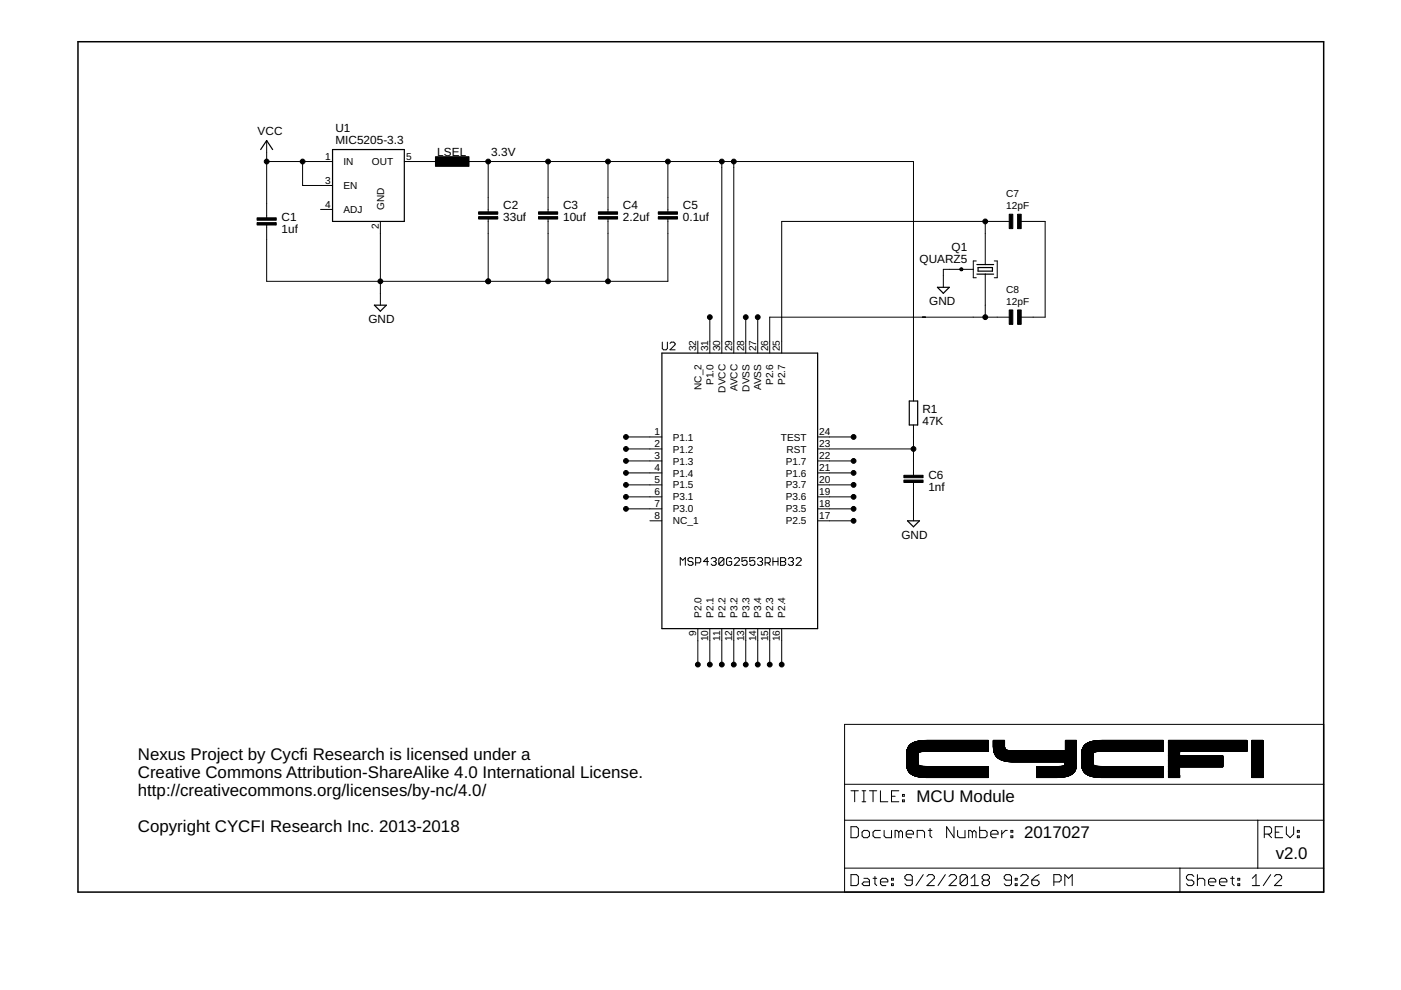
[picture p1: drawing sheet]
<svg xmlns="http://www.w3.org/2000/svg" width="297mm" height="210mm" viewBox="0 0 297 210" stroke-linecap="round" stroke-linejoin="round" font-family="sans-serif">
<g fill="none" stroke="#000" stroke-width=".21">
<path d="M56.5 34.2h14M56.5 29.8v16.4M64.2 34.2v5.1h6.3M85.7 34.2h7.6M98.4 34.2h95.3v50.8M103.5 34.2v10.7M116.2 34.2v10.7M128.9 34.2v10.7M141.6 34.2v10.7M153 34.2v40.7M155.6 34.2v40.7M68 44.4h2.5"/>
<path d="M80.6 46.9v17.8M103.5 46.4v13.2M116.2 46.4v13.2M128.9 46.4v13.2M141.6 46.4v13.2h-85.1v-11.9M206.4 57.1h-6.4v3.8M207 55.3h-.6v3.6h.6M208.9 46.9v9.2M208.9 58.1v9.1M210.8 55.3h.6v3.6h-.6M214 46.9h-48.3v28M216.5 46.9h5.1v20.3h-5.1"/>
<path d="M140.4 72.5v1.4l.3 .3h.5l.3-.3v-1.4M142 72.8l.3-.3h.6l.2 .3v.3l-1.1 1.1h1.1M148 72.3v2.6M150.5 67.2v7.7M158.1 67.2v7.7M160.7 67.2v7.7M214 67.2h-50.8v7.7M132.7 92.6h7.6M132.7 95.2h7.6M132.7 97.7h7.6M173.4 92.6h7.6M173.4 95.2h20.3"/>
<path d="M173.4 97.7h7.6M193.7 90.1v10.7M132.7 100.3h7.6M132.7 102.8h7.6M132.7 105.3h7.6M132.7 107.9h7.6M137.8 110.4h2.5M144.2 119.9v-1.7l.6 .6 .5-.6v1.7M146.9 118.5l-.2-.3h-.6l-.2 .3v.3l.2 .3h.6l.2 .2v.3l-.2 .3h-.6l-.2-.3M147.5 119.3h.8l.3-.2v-.6l-.3-.3h-.8v1.7M150.2 119.1h-1.1l.8-.9v1.7M150.8 118.5l.2-.3h.6l.2 .3v.3l-.2 .3"/>
<path d="M151.3 119.1h.3M151.6 119.1l.2 .2v.3l-.2 .3h-.6l-.2-.3M153.5 118.5l-.3-.3h-.5l-.3 .3v1.1M153.5 118.5v1.1l-.3 .3h-.5l-.3-.3M153.5 118.5l-1.1 1.1M155.1 118.5l-.2-.3h-.6l-.2 .3v1.1l.2 .3h.6l.2-.3v-.5h-.5M155.7 118.5l.3-.3h.5l.3 .3v.3l-1.1 1.1h1.1M158.4 118.2h-1.1v.9l.6-.3h.2l.3 .3v.5l-.3 .3h-.5l-.3-.3M160 118.2h-1v.9l.5-.3h.3l.2 .3v.5l-.2 .3h-.6l-.2-.3M160.6 118.5l.3-.3h.5l.3 .3v.3l-.3 .3M161.1 119.1h.3M161.4 119.1l.3 .2v.3l-.3 .3h-.5l-.3-.3"/>
<path d="M162.2 119.3h.8l.3-.2v-.6l-.3-.3h-.8v1.7M162.8 119.3l.5 .6M163.9 119.1h1.1M163.9 118.2v1.7M165 118.2v1.7M165.5 118.2h.8l.3 .3v.3l-.3 .3 .3 .2v.3l-.3 .3h-.8zM165.5 119.1h.8M167.1 118.5l.3-.3h.6l.2 .3v.3l-.2 .3M167.7 119.1h.3M168 119.1l.2 .2v.3l-.2 .3h-.6l-.3-.3M168.8 118.5l.2-.3h.6l.3 .3v.3l-1.1 1.1h1.1M173.4 100.3h7.6"/>
<path d="M173.4 102.8h7.6M173.4 105.3h7.6M173.4 107.9h7.6M173.4 110.4h7.6M193.7 102.3v8.1M148 133.3v7.6M150.5 133.3v7.6M153 133.3v7.6M155.6 133.3v7.6M158.1 133.3v7.6M160.7 133.3v7.6M163.2 133.3v7.6"/>
<path d="M165.7 133.3v7.6M179.1 153.6h101.5v35.5h-101.5zM192.2 160h2.4M192.2 159.9h2.4M192.2 159.8h2.5M192.3 159.3h17.2M192.3 159.2h17.2M192.3 159.1h17.2M192.3 159h17.2M192.3 158.9h17.2M192.4 158.9h17.1M192.4 158.8h17.1"/>
<path d="M192.4 158.7h17.1M192.4 158.6h17.1M192.5 158.6h17M192.5 158.5h17M192.6 158.4h16.9M192.6 158.3h16.9M192.7 158.2h16.8M192.7 158.1h16.8M192.8 158.1h16.7M192.8 158h16.7M192.9 158h16.6M193 157.9h16.5"/>
<path d="M193.1 157.8h16.4M193.2 157.7h16.3M193.3 157.6h16.2M193.4 157.6h16.1M193.5 157.5h16M193.7 157.4h15.8M193.8 157.4h15.7M194 157.3h15.5M194.1 157.3h15.4M194.3 157.2h15.2M194.4 157.2h15.1M194.7 159.9h-2.5"/>
<path d="M194.7 159.7l-2.5 .1M194.7 159.7h-2.5M194.7 159.6l-2.5 .1M194.7 157.1h14.8M194.8 159.6h-2.6M194.8 159.5l-2.6 .1M194.9 159.5h-2.7M195 157.1h14.5M195.1 159.4h-2.8M195.4 159.4h-3.1M195.6 157h13.9M196.4 157h13.1"/>
<path d="M209.5 159.3h-17.2M210.6 158.4h2.4M210.6 158.3h2.4M210.6 158.2h2.4M210.6 158.1h2.4M210.6 158h2.4M210.6 157.9h2.4M210.6 157.8h2.4M210.6 157.7h2.4M210.6 157.6h2.4M210.6 157.5h2.4M210.6 157.4h2.4"/>
<path d="M210.6 157.3h2.4M210.6 157.2h2.4M210.6 157.1h2.4M210.6 157h2.4M210.6 158.8h2.6M210.6 158.7l2.5 .1M210.6 158.7h2.5M210.6 158.6l2.5 .1M210.6 158.6h2.4M210.6 158.5l2.4 .1M210.6 158.5h2.4M210.7 159h2.7"/>
<path d="M210.7 158.9l2.7 .1M210.7 158.9h2.6M210.7 158.8l2.5 .1M210.7 159.1h3.2M210.7 159l3 .1M210.7 159.2h17.5M210.7 159.3h17.5M210.7 159.4h17.5M210.8 159.5h17.4M210.8 159.4h17.4M210.8 159.6h17.4M210.8 159.7h17.4"/>
<path d="M210.9 159.8h17.3M210.9 159.7h17.3M210.9 159.9h17.3M210.9 160h17.3M211 160h17.2M225.9 159.1h2.3M225.9 159h2.3M225.9 158.9h2.3M225.9 158.8h2.3M225.9 158.7h2.3M225.9 158.6h2.3M225.9 158.5h2.3"/>
<path d="M225.9 158.4h2.3M225.9 158.3h2.3M225.9 158.2h2.3M225.9 158.1h2.3M225.9 158h2.3M225.9 157.9h2.3M225.9 157.8h2.3M225.9 157.7h2.3M225.9 157.6h2.3M225.9 157.5h2.3M225.9 157.4h2.3M225.9 157.3h2.3"/>
<path d="M225.9 157.2h2.3M225.9 157.1h2.3M225.9 157h2.3M229.3 160h2.4M229.3 160h2.5M229.3 159.9h2.5M229.3 159.8h2.5M229.3 159.7h2.5M229.4 159.3h17.2M229.4 159.2h17.2M229.4 159.1h17.2M229.4 159h17.2"/>
<path d="M229.4 158.9h17.2M229.5 158.9h17.1M229.5 158.8h17.1M229.5 158.7h17.1M229.6 158.6h17M229.6 158.5h17M229.7 158.4h16.9M229.7 158.3h16.9M229.8 158.2h16.8M229.8 158.1h16.8M229.9 158.1h16.7M230 158h16.6"/>
<path d="M230 157.9h16.6M230.1 157.9h16.5M230.2 157.8h16.4M230.3 157.8h16.3M230.3 157.7h16.3M230.4 157.6h16.2M230.5 157.6h16.1M230.6 157.5h16M230.7 157.5h15.9M230.8 157.4h15.8M230.9 157.4h15.7M231.1 157.3h15.5"/>
<path d="M231.2 157.3h15.4M231.4 157.2h15.2M231.6 157.2h15M231.8 159.9h-2.5M231.8 159.7h-2.5M231.9 159.6l-2.6 .1M231.9 157.1h14.7M231.9 159.6h-2.6M231.9 159.5l-2.5 .1M232.1 159.5h-2.7M232.1 157.1h14.5M232.2 159.4h-2.8"/>
<path d="M232.5 159.4h-3.1M232.7 157h13.9M233.6 157h13M246.6 159.3h-17.2M247.7 160h2.4M247.7 159.9h2.4M247.7 159.8h2.4M247.7 159.7h2.4M247.7 159.6h2.4M247.7 159.5h2.4M247.7 159.4h2.4M247.7 159.3h16.7"/>
<path d="M247.7 159.2h16.7M247.7 159.1h16.7M247.7 159h16.7M247.7 158.9h16.7M247.7 158.8h16.7M247.7 158.7h16.7M247.7 158.6h16.7M247.7 158.5h16.7M247.7 158.4h16.7M247.7 158.3h16.7M247.7 158.2h16.7M247.7 158.1h16.7"/>
<path d="M247.7 158h16.7M247.7 157.9h16.7M247.7 157.8h16.7M247.7 157.7h16.7M247.7 157.6h16.7M247.7 157.5h16.7M247.7 157.4h16.7M247.7 157.3h16.7M247.7 157.2h16.7M247.7 157.1h16.7M247.7 157h16.7M264.4 159.3h-16.7"/>
<path d="M265.4 160h2.4M265.4 159.9h2.4M265.4 159.8h2.4M265.4 159.7h2.4M265.4 159.6h2.4M265.4 159.5h2.4M265.4 159.4h2.4M265.4 159.3h2.4M265.4 159.2h2.4M265.4 159.1h2.4M265.4 159h2.4M265.4 158.9h2.4"/>
<path d="M265.4 158.8h2.4M265.4 158.7h2.4M265.4 158.6h2.4M265.4 158.5h2.4M265.4 158.4h2.4M265.4 158.3h2.4M265.4 158.2h2.4M265.4 158.1h2.4M265.4 158h2.4M265.4 157.9h2.4M265.4 157.8h2.4M265.4 157.7h2.4"/>
<path d="M265.4 157.6h2.4M265.4 157.5h2.4M265.4 157.4h2.4M265.4 157.3h2.4M265.4 157.2h2.4M265.4 157.1h2.4M265.4 157h2.4M179.1 173.9h101.5M179.1 166.3h101.5M180.4 175.3h1.2l.4 .4v1.5l-.4 .4h-1.2zM180.4 167.7h1.6M181.2 167.7v2.3"/>
<path d="M182.8 176.4l.4-.3h.7l.4 .3v.8l-.4 .4h-.7l-.4-.4zM182.8 167.7h.8M182.8 170h.8M183.2 167.7v2.3M184.3 167.7h1.6M185.1 167.7v2.3M186.7 167.7v2.3h1.5M186.7 176.1h-1.2l-.4 .3v.8l.4 .4h1.2M187.5 176.1v1.1l.3 .4h1.2v-1.5M189 168.8h.8M190.6 167.7h-1.6v2.3h1.6M190.6 176.4l-.4-.3h-.4v1.5"/>
<path d="M190.6 176.4l.4-.3 .3 .3v1.2M190.6 176.4v1.2M191.3 169.6h.4v.4h-.4zM191.3 168.4h.4v.4h-.4zM192.1 176.8h1.6v-.4l-.4-.3h-.8l-.4 .3v.8l.4 .4h.8M192.2 162.3l2.8 .1M192.2 162.3h2.7M192.2 162.2l2.6 .1M192.2 162.2h2.6M192.2 162.1l2.5 .1M192.2 162.1h2.5M192.2 162h2.5"/>
<path d="M192.2 161.9h2.4M192.2 161.8h2.4M192.2 161.7h2.4M192.2 161.6h2.4M192.2 161.5h2.4M192.2 161.4h2.4M192.2 161.3h2.4M192.2 161.2h2.4M192.2 161.1h2.4M192.2 161h2.4M192.2 160.9h2.4M192.2 160.8h2.4"/>
<path d="M192.2 160.7h2.4M192.2 160.6h2.4M192.2 160.5h2.4M192.2 160.4h2.4M192.2 160.3h2.4M192.2 160.2h2.4M192.2 160.1h2.4M192.3 162.5h17.2M192.3 162.5h3.5M192.3 162.4h3.1M192.3 162.7h17.2M192.3 162.6h17.2"/>
<path d="M192.3 162.8h17.2M192.3 162.9h17.2M192.4 163h17.1M192.4 163.1h17.1M192.4 163.2h17.1M192.5 163.2h17M192.5 163.3h17M192.6 163.4h16.9M192.6 163.5h16.9M192.6 163.6h16.9M192.7 163.6h16.8M192.7 163.7h16.8"/>
<path d="M192.8 163.7h16.7M192.8 163.8h16.7M192.9 163.9h16.6M193 163.9h16.5M193 164h16.5M193.1 164h16.4M193.1 164.1h16.4M193.2 164.1h16.3M193.3 164.2h16.2M193.4 164.3h16.1M193.5 164.3h16M193.6 164.4h15.9"/>
<path d="M193.7 164.4h15.8M193.8 164.5h15.7M194 164.5h15.5M194.1 164.6h15.4M194.3 164.6h15.2M194.5 177.6v-1.5h1.1l.4 .3v1.2M194.5 164.7h15M194.6 160.3h-2.4M194.6 160.1h-2.4M194.7 164.7h14.8M195.1 164.8h14.4M195.6 164.8h13.9"/>
<path d="M196.8 176.1h.8M197.2 175.7v1.5l.4 .4M202.3 175.3v2.3l-1.6-2.3v2.3M203 176.1v1.1l.4 .4h1.2v-1.5M206.2 176.4l-.4-.3h-.4v1.5M206.2 176.4v1.2M206.2 176.4l.3-.3 .4 .3v1.2M207.7 175.3v2.3h1.2l.4-.4v-.8l-.4-.3h-1.2M210.1 176.8h1.5v-.4l-.4-.3h-.8l-.3 .3v.8l.3 .4h.8M211 160.1h17.2M211.1 160.2h17.1M211.2 160.3h17"/>
<path d="M211.2 160.4h17M211.3 160.4h16.9M211.3 160.5h16.9M211.4 160.5h16.8M211.4 160.6h16.8M211.5 160.6h16.7M211.6 160.7h16.6M211.7 160.8h16.5M211.8 160.8h16.4M211.9 160.9h16.3M211.9 161h16.3M212.1 161h16.1"/>
<path d="M212.1 161.1h16.1M212.3 161.1h15.9M212.4 161.2h15.8M212.4 176.1v1.5M212.6 161.2h15.6M212.7 161.3h15.5M212.9 161.3h15.3M213.1 161.4h15.1M213.4 161.4h14.8M213.6 176.1h-.4l-.8 .7M213.7 161.5h14.5M214.3 177.2h.4v.4h-.4z"/>
<path d="M214.3 176.1h.4v.3h-.4zM214.4 161.5h13.8M219.8 163.5h8.1M219.8 163.4h8.1M219.8 163.2h8.2M219.8 163h8.3M219.8 162.9h8.3M219.8 162.8h8.3M219.8 162.7h8.4M219.8 162.6h8.4M224.9 164.8l-5.1 .1M225 162.5h3.2"/>
<path d="M225.3 162.4h2.9M225.4 164.8h-5.6M225.6 162.4h2.6M225.6 162.3h2.6M225.7 162.3h2.5M225.7 162.2h2.5M225.8 164.7l-6 .1M225.8 162.1h2.4M225.8 162h2.4M225.8 161.9h2.4M225.8 161.8h2.4M225.8 161.7h2.4"/>
<path d="M225.8 161.6h2.4M225.9 164.7h-6.1M226.2 164.6l-6.4 .1M226.4 164.6h-6.6M226.5 164.5h-6.7M226.7 164.5h-6.9M226.8 164.4h-7M226.9 164.4h-7.1M227 164.3h-7.2M227.1 164.3h-7.3M227.2 164.2h-7.4M227.2 164.1l-7.4 .1"/>
<path d="M227.4 164.1h-7.6M227.4 164l-7.6 .1M227.5 164h-7.7M227.5 163.9l-7.7 .1M227.6 163.9h-7.8M227.6 163.8l-7.8 .1M227.7 163.8h-7.9M227.7 163.7h-7.9M227.8 163.7h-8M227.8 163.6h-8M227.9 163.6h-8.1M227.9 163.4l-8.1 .1"/>
<path d="M228 163.3l-8.2 .1M228 163.3h-8.2M228 163.2l-8.2 .1M228 163.1l-8.2 .1M228.1 163.1h-8.3M228.1 163h-8.3M228.1 162.9h-8.3M228.2 162.7l-8.4 .1M228.2 162.6h-8.4M228.2 162.5h-8.4M229.3 162.2l2.6 .1M229.3 162.2h2.6"/>
<path d="M229.3 162.1l2.6 .1M229.3 162.1h2.5M229.3 162l2.5 .1M229.3 162h2.5M229.3 161.9h2.5M229.3 161.8h2.4M229.3 161.7h2.4M229.3 161.6h2.4M229.3 161.5h2.4M229.3 161.4h2.4M229.3 161.3h2.4M229.3 161.2h2.4"/>
<path d="M229.3 161.1h2.4M229.3 161h2.4M229.3 160.9h2.4M229.3 160.8h2.4M229.3 160.7h2.4M229.3 160.6h2.4M229.3 160.5h2.4M229.3 160.4h2.4M229.3 160.3h2.4M229.3 160.2h2.4M229.3 160.1h2.4M229.4 162.5h17.2"/>
<path d="M229.4 162.5h3.5M229.4 162.4h3.1M229.4 162.3l2.7 .1M229.4 162.3h2.6M229.4 162.6h17.2M229.4 162.8h17.2M229.4 162.7h17.2M229.4 162.9h17.2M229.5 163h17.1M229.5 162.9h17.1M229.5 163.1h17.1M229.6 163.2h17"/>
<path d="M229.6 163.3h17M229.7 163.4h16.9M229.7 163.5h16.9M229.7 163.6h16.9M229.8 163.6h16.8M229.8 163.7h16.8M229.9 163.7h16.7M229.9 163.8h16.7M230 163.8h16.6M230 163.9h16.6M230.1 163.9h16.5M230.1 164h16.5"/>
<path d="M230.2 164h16.4M230.3 164.1h16.3M230.4 164.2h16.2M230.5 164.3h16.1M230.6 164.3h16M230.7 164.4h15.9M230.8 164.4h15.8M230.9 164.5h15.7M231.1 164.5h15.5M231.2 164.6h15.4M231.4 164.6h15.2M231.6 164.7h15"/>
<path d="M231.7 160.3h-2.4M231.8 164.7h14.8M232.2 164.8h14.4M232.7 164.8h13.9M247.7 164.8h2.4M247.7 164.7h2.4M247.7 164.6h2.4M247.7 164.5h2.4M247.7 164.4h2.4M247.7 164.3h2.4M247.7 164.2h2.4M247.7 164.1h2.4"/>
<path d="M247.7 164h2.4M247.7 163.9h2.4M247.7 163.8h2.4M247.7 163.7h2.4M247.7 163.6h2.4M247.7 163.5h2.4M247.7 163.4h2.4M247.7 163.3h2.4M247.7 163.2h2.4M247.7 163.1h2.4M247.7 163h2.4M247.7 162.9h2.4"/>
<path d="M247.7 162.8h2.4M247.7 162.7h2.4M247.7 162.6h11.5M247.7 162.5h11.5M247.7 162.4h11.5M247.7 162.3h11.5M247.7 162.2h11.5M247.7 162.1h11.5M247.7 162h11.5M247.7 161.9h11.5M247.7 161.8h11.5M247.7 161.7h11.5"/>
<path d="M247.7 161.6h11.5M247.7 161.5h11.5M247.7 161.4h11.5M247.7 161.3h11.5M247.7 161.2h11.5M247.7 161.1h11.5M247.7 161h11.5M247.7 160.9h11.5M247.7 160.8h11.5M247.7 160.7h11.5M247.7 160.6h11.5M247.7 160.5h11.5"/>
<path d="M247.7 160.4h11.5M247.7 160.3h11.5M247.7 160.2l11.5 .1M247.7 160.2h2.4M247.7 160.1h2.4M265.4 164.8h2.4M265.4 164.7h2.4M265.4 164.6h2.4M265.4 164.5h2.4M265.4 164.4h2.4M265.4 164.3h2.4M265.4 164.2h2.4"/>
<path d="M265.4 164.1h2.4M265.4 164h2.4M265.4 163.9h2.4M265.4 163.8h2.4M265.4 163.7h2.4M265.4 163.6h2.4M265.4 163.5h2.4M265.4 163.4h2.4M265.4 163.3h2.4M265.4 163.2h2.4M265.4 163.1h2.4M265.4 163h2.4"/>
<path d="M265.4 162.9h2.4M265.4 162.8h2.4M265.4 162.7h2.4M265.4 162.6h2.4M265.4 162.5h2.4M265.4 162.4h2.4M265.4 162.3h2.4M265.4 162.2h2.4M265.4 162.1h2.4M265.4 162h2.4M265.4 161.9h2.4M265.4 161.8h2.4"/>
<path d="M265.4 161.7h2.4M265.4 161.6h2.4M265.4 161.5h2.4M265.4 161.4h2.4M265.4 161.3h2.4M265.4 161.2h2.4M265.4 161.1h2.4M265.4 161h2.4M265.4 160.9h2.4M265.4 160.8h2.4M265.4 160.7h2.4M265.4 160.6h2.4"/>
<path d="M265.4 160.5h2.4M265.4 160.4h2.4M265.4 160.3h2.4M265.4 160.2h2.4M265.4 160.1h2.4M266.7 173.9v10.2M268.1 176.8h1.1l.4-.4v-.7l-.4-.4h-1.1v2.3M268.8 176.8l.8 .8M270.4 176.4h.8M271.9 175.3h-1.5v2.3h1.5M272.7 175.3v1.5l.8 .8 .8-.8v-1.5M275.1 177.2h.4v.4h-.4z"/>
<path d="M275.1 176.1h.4v.3h-.4zM179.1 184.1h101.5M180.4 185.4h1.2l.4 .4v1.6l-.4 .4h-1.2zM183.2 186.2h.7l.4 .4v1.2h-1.1l-.4-.4 .4-.4h1.1M185.1 186.2h.8M185.5 185.8v1.6l.4 .4M186.7 187h1.5v-.4l-.4-.4h-.8l-.3 .4v.8l.3 .4h.8M189 187.4h.4v.4h-.4zM189 186.2h.4v.4h-.4zM193.4 186.6h-1.1l-.4-.4v-.4l.4-.4h.7l.4 .4v1.6l-.4 .4h-.7l-.4-.4M195.7 185.4l-1.5 2.4M196.5 185.8l.4-.4h.8l.4 .4v.4l-1.6 1.6h1.6"/>
<path d="M200.4 185.4l-1.5 2.4M201.2 185.8l.4-.4h.8l.4 .4v.4l-1.6 1.6h1.6M205.1 185.8v1.6l-.4 .4h-.8l-.3-.4M205.1 185.8l-.4-.4h-.8l-.3 .4v1.6M205.1 185.8l-1.5 1.6M205.9 187.8h1.6M205.9 186.2l.8-.8v2.4M208.6 186.6l-.4 .4v.4l.4 .4h.8l.4-.4v-.4l-.4-.4M208.6 186.6l-.4-.4v-.4l.4-.4h.8l.4 .4v.4l-.4 .4M208.6 186.6h.8M214.5 186.6h-1.2l-.4-.4v-.4l.4-.4h.8l.4 .4v1.6l-.4 .4h-.8l-.4-.4M215.2 187.4h.4v.4h-.4z"/>
<path d="M215.2 186.2h.4v.4h-.4zM216.4 185.8l.4-.4h.8l.4 .4v.4l-1.6 1.6h1.6M218.8 186.6h1.1l.4 .4v.4l-.4 .4h-.8l-.3-.4zM220.3 185.4l-.8 .4-.7 .8M223.4 187h1.2l.4-.4v-.8l-.4-.4h-1.2v2.4M225.8 187.8v-2.4l.7 .8 .8-.8v2.4M250.2 184.1v5M253.1 185.8l-.4-.4h-.8l-.4 .4v.4l.4 .4h.8l.4 .4v.4l-.4 .4h-.8l-.4-.4M253.9 186.6l.4-.4h.8l.3 .4v1.2M253.9 185.4v2.4M256.2 187h1.6v-.4l-.4-.4h-.8l-.4 .4v.8l.4 .4h.8M258.6 187h1.5v-.4l-.4-.4h-.7l-.4 .4v.8l.4 .4h.7"/>
<path d="M260.9 186.2h.8M261.3 185.8v1.6l.4 .4M262.4 187.4h.4v.4h-.4zM262.4 186.2h.4v.4h-.4zM265.5 187.8h1.6M265.5 186.2l.8-.8v2.4M269.4 185.4l-1.6 2.4M270.2 185.8l.4-.4h.8l.3 .4v.4l-1.5 1.6h1.5"/>
</g>
<path d="M55.3 31.7l1.2-1.9 1.3 1.9M70.5 31.7h15.2v15.2h-15.2zM207.1 58.1h3.6M207.1 56.1h3.6M207.4 56.7h3v.8h-3zM79.4 64.7h2.5l-1.3 1.3zM140.3 74.9h33.1v58.4h-33.1zM198.8 60.9h2.5l-1.3 1.3zM192.8 85h1.8v5.1h-1.8zM192.4 110.4h2.5l-1.2 1.3z" fill="none" stroke="#000" stroke-width=".25"/>
<g fill="#000" stroke="#000" stroke-width=".21">
<path d="M92.3 33.2h7.1v2.1h-7.1zM54.5 47.2h4.1v.5h-4.1zM54.5 46.2h4.1v.5h-4.1zM101.5 45.9h4v.5h-4zM101.5 44.9h4v.5h-4zM114.2 45.9h4v.5h-4zM114.2 44.9h4v.5h-4zM126.9 45.9h4v.5h-4zM126.9 44.9h4v.5h-4zM139.6 45.9h4v.5h-4zM139.6 44.9h4v.5h-4zM214 45.4h.7v3.1h-.7z"/>
<path d="M215.8 45.4h.7v3.1h-.7zM214 65.7h.7v3.1h-.7zM215.8 65.7h.7v3.1h-.7zM191.6 101.8h4.1v.5h-4.1zM191.6 100.8h4.1v.5h-4.1z"/>
</g>
<g fill="#000" stroke="#000" stroke-width=".21">
<path d="M203.5 56.9a.33 .33 0 0 1 .6 0 .33 .33 0 0 1-.2 .5 .33 .33 0 0 1-.4-.3l.2-.2a.18 .18 0 0 1 .3 .1 .18 .18 0 0 1-.1 .3 .18 .18 0 0 1-.2-.1l-.2-.1z" fill-rule="evenodd"/>
<circle cx="56.5" cy="34.2" r=".51"/>
<circle cx="64.2" cy="34.2" r=".51"/>
<circle cx="103.5" cy="34.2" r=".51"/>
<circle cx="116.2" cy="34.2" r=".51"/>
<circle cx="128.9" cy="34.2" r=".51"/>
<circle cx="141.6" cy="34.2" r=".51"/>
<circle cx="153" cy="34.2" r=".51"/>
<circle cx="155.6" cy="34.2" r=".51"/>
<circle cx="80.6" cy="59.6" r=".51"/>
<circle cx="103.5" cy="59.6" r=".51"/>
<circle cx="116.2" cy="59.6" r=".51"/>
<circle cx="128.9" cy="59.6" r=".51"/>
<circle cx="208.9" cy="46.9" r=".51"/>
<circle cx="150.5" cy="67.2" r=".51"/>
<circle cx="158.1" cy="67.2" r=".51"/>
<circle cx="160.7" cy="67.2" r=".51"/>
<circle cx="208.9" cy="67.2" r=".51"/>
<circle cx="132.7" cy="92.6" r=".51"/>
<circle cx="132.7" cy="95.2" r=".51"/>
<circle cx="132.7" cy="97.7" r=".51"/>
<circle cx="181" cy="97.7" r=".51"/>
<circle cx="181" cy="92.6" r=".51"/>
<circle cx="193.7" cy="95.2" r=".51"/>
<circle cx="132.7" cy="102.8" r=".51"/>
<circle cx="132.7" cy="100.3" r=".51"/>
<circle cx="132.7" cy="105.3" r=".51"/>
<circle cx="132.7" cy="107.9" r=".51"/>
<circle cx="181" cy="100.3" r=".51"/>
<circle cx="181" cy="107.9" r=".51"/>
<circle cx="181" cy="105.3" r=".51"/>
<circle cx="181" cy="102.8" r=".51"/>
<circle cx="181" cy="110.4" r=".51"/>
<circle cx="148" cy="140.9" r=".51"/>
<circle cx="150.5" cy="140.9" r=".51"/>
<circle cx="153" cy="140.9" r=".51"/>
<circle cx="155.6" cy="140.9" r=".51"/>
<circle cx="158.1" cy="140.9" r=".51"/>
<circle cx="160.7" cy="140.9" r=".51"/>
<circle cx="163.2" cy="140.9" r=".51"/>
<circle cx="165.7" cy="140.9" r=".51"/>
</g>
<path d="M16.5 8.8h264.1v180.3h-264.1z" fill="none" stroke="#000" stroke-width=".32"/>
<g font-size="3.6">
<text x="29.2" y="161.2">Nexus Project by Cycfi Research is licensed under a</text>
<text x="29.2" y="165">Creative Commons Attribution-ShareAlike 4.0 International License.</text>
<text x="29.2" y="168.8">http://creativecommons.org/licenses/by-nc/4.0/</text>
<text x="194.3" y="170.1">MCU Module</text>
<text x="29.2" y="176.4">Copyright CYCFI Research Inc. 2013-2018</text>
<text x="217.2" y="177.7">2017027</text>
<text x="270.5" y="182.2">v2.0</text>
</g>
<g font-size="2.5">
<text x="54.6" y="28.5">VCC</text>
<text x="71.1" y="27.9">U1</text>
<text x="71.1" y="30.4">MIC5205-3.3</text>
<text x="92.7" y="33">LSEL</text>
<text x="104.1" y="33">3.3V</text>
<text x="59.7" y="46.9">C1</text>
<text x="106.7" y="46.9">33uf</text>
<text x="106.7" y="44.4">C2</text>
<text x="119.4" y="46.9">10uf</text>
<text x="119.4" y="44.4">C3</text>
<text x="132.1" y="46.9">2.2uf</text>
<text x="132.1" y="44.4">C4</text>
<text x="144.8" y="46.9">0.1uf</text>
<text x="144.8" y="44.4">C5</text>
<text x="59.7" y="49.5">1uf</text>
<text x="201.7" y="53.3">Q1</text>
<text x="195" y="55.8">QUARZ5</text>
<text x="197" y="64.7">GND</text>
<text x="78.1" y="68.5">GND</text>
<text x="195.6" y="87.6">R1</text>
<text x="195.6" y="90.1">47K</text>
<text x="196.8" y="101.5">C6</text>
<text x="196.8" y="104.1">1nf</text>
<text x="191.1" y="114.2">GND</text>
</g>
<g font-size="2.1">
<text x="69" y="33.9">1</text>
<text x="72.8" y="35">IN</text>
<text x="78.9" y="35">OUT</text>
<text x="86.1" y="33.9">5</text>
<text x="69" y="39">3</text>
<text x="72.8" y="40.1">EN</text>
<text x="213.3" y="41.9">C7</text>
<text x="69" y="44">4</text>
<text x="72.8" y="45.2">ADJ</text>
<text x="81.4" y="44.6" transform="rotate(-90 81.4 44.6)">GND</text>
<text x="213.3" y="44.4">12pF</text>
<text x="80.3" y="48.5" transform="rotate(-90 80.3 48.5)">2</text>
<text x="213.3" y="64.7">12pF</text>
<text x="213.3" y="62.2">C8</text>
<text x="147.6" y="74.5" transform="rotate(-90 147.6 74.5)">32</text>
<text x="150.1" y="74.5" transform="rotate(-90 150.1 74.5)">31</text>
<text x="152.7" y="74.5" transform="rotate(-90 152.7 74.5)">30</text>
<text x="155.2" y="74.5" transform="rotate(-90 155.2 74.5)">29</text>
<text x="157.8" y="74.5" transform="rotate(-90 157.8 74.5)">28</text>
<text x="160.3" y="74.5" transform="rotate(-90 160.3 74.5)">27</text>
<text x="162.8" y="74.5" transform="rotate(-90 162.8 74.5)">26</text>
<text x="165.4" y="74.5" transform="rotate(-90 165.4 74.5)">25</text>
<text x="148.7" y="82.7" transform="rotate(-90 148.7 82.7)">NC_2</text>
<text x="151.3" y="81.6" transform="rotate(-90 151.3 81.6)">P1.0</text>
<text x="153.8" y="83.3" transform="rotate(-90 153.8 83.3)">DVCC</text>
<text x="156.3" y="83" transform="rotate(-90 156.3 83)">AVCC</text>
<text x="158.9" y="83" transform="rotate(-90 158.9 83)">DVSS</text>
<text x="161.4" y="82.7" transform="rotate(-90 161.4 82.7)">AVSS</text>
<text x="164" y="81.6" transform="rotate(-90 164 81.6)">P2.6</text>
<text x="166.5" y="81.6" transform="rotate(-90 166.5 81.6)">P2.7</text>
<text x="138.8" y="92.3">1</text>
<text x="138.8" y="94.8">2</text>
<text x="142.7" y="93.4">P1.1</text>
<text x="142.7" y="96">P1.2</text>
<text x="165.6" y="93.4">TEST</text>
<text x="166.7" y="96">RST</text>
<text x="173.7" y="94.8">23</text>
<text x="173.7" y="92.3">24</text>
<text x="138.8" y="97.4">3</text>
<text x="138.8" y="99.9">4</text>
<text x="142.7" y="98.5">P1.3</text>
<text x="142.7" y="101">P1.4</text>
<text x="166.6" y="101">P1.6</text>
<text x="166.6" y="98.5">P1.7</text>
<text x="173.7" y="99.9">21</text>
<text x="173.7" y="97.4">22</text>
<text x="138.8" y="102.5">5</text>
<text x="138.8" y="105">6</text>
<text x="138.8" y="107.5">7</text>
<text x="142.7" y="103.6">P1.5</text>
<text x="142.7" y="106.1">P3.1</text>
<text x="166.6" y="106.1">P3.6</text>
<text x="166.6" y="103.6">P3.7</text>
<text x="173.7" y="107.5">18</text>
<text x="173.7" y="105">19</text>
<text x="173.7" y="102.5">20</text>
<text x="138.8" y="110.1">8</text>
<text x="142.7" y="108.6">P3.0</text>
<text x="142.7" y="111.2">NC_1</text>
<text x="166.6" y="108.6">P3.5</text>
<text x="166.6" y="111.2">P2.5</text>
<text x="173.7" y="110.1">17</text>
<text x="148.7" y="130.9" transform="rotate(-90 148.7 130.9)">P2.0</text>
<text x="151.3" y="130.9" transform="rotate(-90 151.3 130.9)">P2.1</text>
<text x="153.8" y="130.9" transform="rotate(-90 153.8 130.9)">P2.2</text>
<text x="156.3" y="130.9" transform="rotate(-90 156.3 130.9)">P3.2</text>
<text x="158.9" y="130.9" transform="rotate(-90 158.9 130.9)">P3.3</text>
<text x="161.4" y="130.9" transform="rotate(-90 161.4 130.9)">P3.4</text>
<text x="164" y="130.9" transform="rotate(-90 164 130.9)">P2.3</text>
<text x="166.5" y="130.9" transform="rotate(-90 166.5 130.9)">P2.4</text>
<text x="147.6" y="134.8" transform="rotate(-90 147.6 134.8)">9</text>
<text x="150.1" y="136" transform="rotate(-90 150.1 136)">10</text>
<text x="152.7" y="135.9" transform="rotate(-90 152.7 135.9)">11</text>
<text x="155.2" y="136" transform="rotate(-90 155.2 136)">12</text>
<text x="157.8" y="136" transform="rotate(-90 157.8 136)">13</text>
<text x="160.3" y="136" transform="rotate(-90 160.3 136)">14</text>
<text x="162.8" y="136" transform="rotate(-90 162.8 136)">15</text>
<text x="165.4" y="136" transform="rotate(-90 165.4 136)">16</text>
</g>
</svg>
